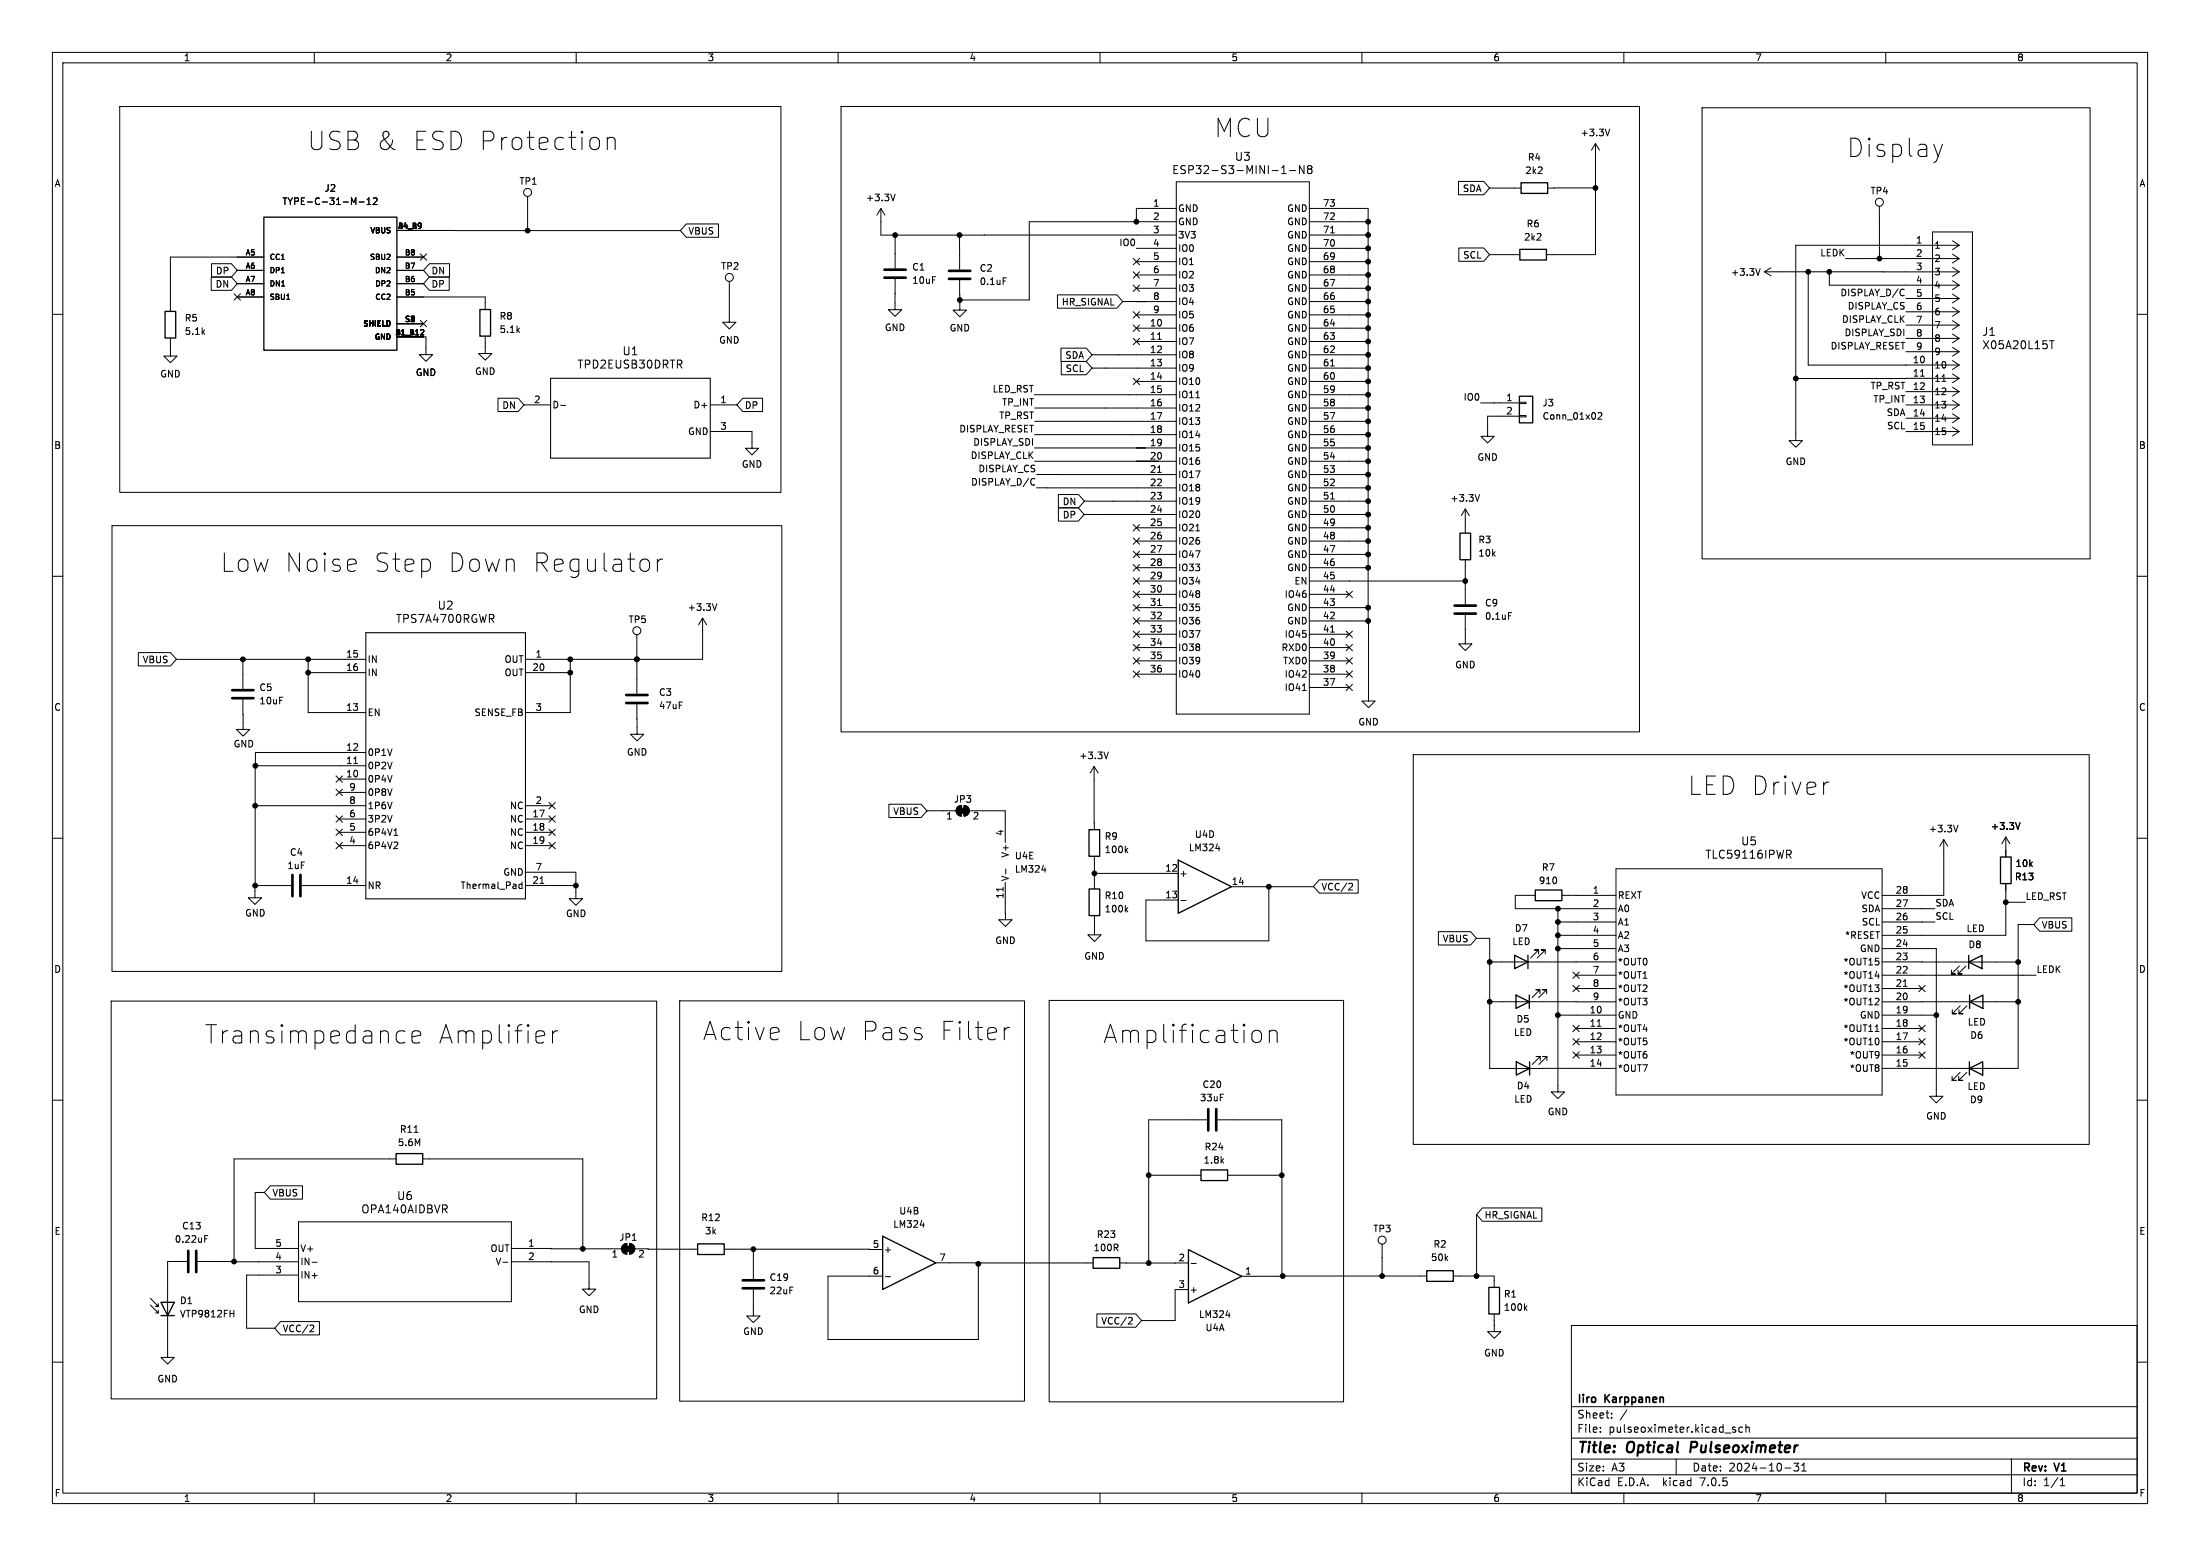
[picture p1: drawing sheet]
<svg xmlns="http://www.w3.org/2000/svg" width="420mm" height="297mm" viewBox="0 0 420 297" stroke-linecap="round" stroke-linejoin="round" font-family="sans-serif">
<g fill="none" stroke="#000" stroke-width=".19">
<path d="M10 10h400v277h-400zM12 12h396v273h-396zM60 10v2M110 10v2M160 10v2M210 10v2M260 10v2M310 10v2M360 10v2M22.9 20.3h126.2v73.7h-126.2zM68.5 38.6h1M70.1 39h.7"/>
<path d="M70.1 38.1l.3-.3v1.2M71.3 37.9l.4-.1 .3 .3-.8 .9h.8M100.7 37.5v6.5M113.3 26.2a.95 .95 0 0 1 1.1 .7v1a.95 .95 0 0 1-1.1 .7M115.9 26.6a.87 .87 0 0 1 1.5 .1v1.9M115.9 26.2v2.4M160.6 20.3h152.4v119.4h-152.4zM168.2 39.8l-.8 1.3M168.2 39.8v5.1h56.4M168.2 39.8l.7 1.3M170.9 37.1l-.4 1.2M224.6 34.7h25.4v101.6h-25.4z"/>
<path d="M224.6 39.8h-7.7v2.5M244.7 33.1h.8M244.7 32.1l.4-.5v1.5M246.2 32.6h1.1M248.9 31.6v1.5l-.8-1.5v1.5M249.9 32.3l-.3 .3 .1 .4 .2 .1h.3l.3-.3-.1-.4-.2-.1M249.9 32.3l-.3-.3 .3-.4 .4 .1 .2 .2-.3 .4M249.9 32.3h.3M250 39.8h11.2v78.7M278.4 34.6h4.9l1.1 1.3-1.1 1.3h-4.9zM284.4 35.9h6M284.4 35.9h.1"/>
<path d="M296.7 35.9h.1M304.6 27.4l-.8 1.3M304.6 27.4v21.2h-9.4M304.6 27.4l.7 1.3M304.6 35.9h-9.1M307.3 24.7l-.4 1.2M324.9 20.6h74.1v86.1h-74.1zM358.8 39.4v10M370.8 27.5l-.8 2.4M10 60h2M40.3 52.9h3.9l1.1 1.2-1.1 1.3h-3.9zM40.4 50.3h3.8l1.1 1.3-1.1 1.3h-3.8z"/>
<path d="M44.7 56.1l1.2 1.2M45.3 51.6h5.1M45.3 54.1h5.1M45.3 56.7h5.1M45.9 56.1l-1.2 1.2M50.4 49.1h-17.9v10.3M54.7 57.2h.6M75.8 44h54.1M75.8 49.1h5.1M75.8 51.6h5.1M75.8 54.1h5.1M75.8 56.7h16.8v2.4"/>
<path d="M80.2 48.5l1.3 1.2M81.5 48.5l-1.3 1.2M82 52.9h3.8v2.5h-3.8l-1.1-1.3zM82 50.3h3.8v2.6h-3.8l-1.1-1.3zM86.9 44h.1M131 42.7h6.2v2.6h-6.2l-1.1-1.3zM139.2 53.7v7.8h1.3l-1.3 1.3-1.2-1.3h1.2M170.9 56.1h.1M170.9 53.3v5.8h1.2l-1.2 1.3-1.3-1.3h1.3M170.9 44.9v6.3M183.2 44.9v6.5M183.2 47.6h.1"/>
<path d="M183.2 53.5v5.7h1.3l-1.3 1.3-1.2-1.3h1.2M187.9 44.9h.1M191.5 53h.6M201.9 56.3h11.3l1.1 1.3-1.1 1.2h-11.3zM214.3 57.6h10.3M216.3 59.5l1.2 1.2M216.3 51.9l1.2 1.2M216.3 49.3l1.2 1.3M216.3 54.4l1.2 1.2M216.9 47.4h7.7M216.9 49.9h7.7M216.9 52.5h7.7"/>
<path d="M216.9 55h7.7M217.5 59.5l-1.2 1.2M217.5 51.9l-1.2 1.2M217.5 49.3l-1.2 1.3M217.5 54.4l-1.2 1.2M218.8 57.6h.1M224.6 42.3h-28.1v15h-13.3M250 42.3h11.2M250 44.9h11.2M250 47.4h11.2M250 49.9h11.2M250 52.5h11.2"/>
<path d="M250 57.6h11.2M250 55h11.2M254 44.4h.7M278.5 47.3h4.8l1.1 1.3-1.1 1.3h-4.8zM284.4 48.6h5.7M284.4 48.6h.1M336 51.3l-.4 1.2M336.8 51.9h37.2M336.8 51.9l1.3 .7M338.1 51.1l-1.3 .8M345.2 51.9v17.8h28.8M349.2 51.9v2.5h24.8"/>
<path d="M355.5 49.4h.1M359.5 51.9h.1M363.3 55.2l.2 .1M363.5 56.3l-.2 .2M363.9 59.5h10.1M363.9 57h10.1M368.9 44.3h7.7v40.6h-7.7zM372.7 58.7l1.3 .8M372.7 56.1l1.3 .9M372.7 53.6l1.3 .8M372.7 51l1.3 .9M372.7 48.5l1.3 .9"/>
<path d="M372.7 46l1.3 .8M374 46.8h-31.2v37.3h1.3l-1.3 1.3-1.2-1.3h1.2M374 59.5l-1.3 .9M374 57l-1.3 .8M374 54.4l-1.3 .9M374 51.9l-1.3 .8M374 49.4h-21.7M374 49.4l-1.3 .8M374 46.8l-1.3 .9M408 60h2M32.5 64.5v3.5h1.3l-1.3 1.2-1.2-1.2h1.2M32.5 65.8h.1"/>
<path d="M75.8 64.3h5.5v3.4h1.3l-1.3 1.3-1.3-1.3h1.3M75.8 61.8h5.1M80.2 61.2l1.3 1.2M81.5 61.2l-1.3 1.2M92.6 64.2v2M92.6 66.2h.1M92.6 66.2v1.3h1.3l-1.3 1.3-1.2-1.3h1.2M95.1 76h3.8l1.1 1.3-1.1 1.3h-3.8zM100 77.3h5.1M107 77.4h1M135.6 77.3h5.1M141.8 76h3.8v2.6h-3.8l-1.1-1.3z"/>
<path d="M197.5 77.9h27.1M202.5 66.5h4.9l1.1 1.2-1.1 1.3h-4.9zM202.6 69h4.8l1.1 1.3-1.1 1.2h-4.8zM208.5 67.7h16.1M208.5 70.3h16.1M211 77.9h.1M211.1 70.3h.1M213.6 67.7h.1M215.6 75.3h.1M216.3 62l1.2 1.3M216.3 64.6l1.2 1.2M216.3 72.2l1.2 1.2"/>
<path d="M216.9 72.8h7.7M216.9 62.6h7.7M216.9 65.2h7.7M216.9 60.1h7.7M217.5 62l-1.2 1.3M217.5 64.6l-1.2 1.2M217.5 72.2l-1.2 1.2M221 64.8h.7M224.6 75.3h-27.1M228.3 75.9h.7M250 72.8h11.2M250 62.6h11.2"/>
<path d="M250 65.2h11.2M250 67.7h11.2M250 70.3h11.2M250 75.3h11.2M250 77.9h11.2M250 60.1h11.2M254 69.8h.7M285.2 76.9h.1M290.1 79.3h1.2v.3h-1.2zM290.1 76.8h1.2v.2h-1.2zM290.1 79.4h-6.1v3.9h1.3l-1.3 1.3-1.3-1.3h1.3M290.1 76.9h-7.4"/>
<path d="M305.1 78.9l.5-.1 .2 .3-.8 .9h.8M363.9 79.8h10.1M363.9 77.3h10.1M363.9 74.8h10.1M363.9 67.1h10.1M363.9 64.6h10.1M363.9 62.1h10.1M363.9 69.7h.1M366.6 71.8h.8M370.7 72.8h.8M372.7 79l1.3 .8M372.7 76.4l1.3 .9"/>
<path d="M372.7 73.9l1.3 .9M372.7 71.4l1.3 .8M372.7 68.8l1.3 .9M372.7 66.3l1.3 .8M372.7 63.7l1.3 .9M372.7 61.2l1.3 .9M374 79.8l-1.3 .9M374 77.3l-1.3 .8M374 74.8l-1.3 .8M374 72.2l-31.2 .1M374 72.2l-1.3 .9M374 69.7l-1.3 .8"/>
<path d="M374 67.1l-1.3 .9M374 64.6l-1.3 .8M374 62.1l-1.3 .8M391.3 65h.8M391.7 65v1.6M135.6 82.4h8v3.2h1.2l-1.2 1.2-1.3-1.2h1.3M197.3 91.3l.3 .1M197.5 80.4h27.1M197.5 83h27.1M197.5 85.5h27.1M197.5 88h27.1M197.6 92.5l-.3 .1"/>
<path d="M197.9 90.6h26.7M197.9 93.1h26.7M199.8 93.1h.1M202 94.4h3.9l1.1 1.3-1.1 1.2h-3.9zM202.1 96.9h3.7l1.2 1.3-1.2 1.3h-3.7zM202.4 90.6h.1M207 98.2h17.6M210 98.2h.1M212.5 95.7h.1M213.5 80.4h.1M216.1 83h.1M218.6 85.5h.1"/>
<path d="M221 90.2h.7M224.6 95.7h-17.6M250 80.4h11.2M250 83h11.2M250 85.5h11.2M250 88h11.2M250 90.6h11.2M250 93.1h11.2M250 95.7h11.2M250 98.2h11.2M254 95.2h.7M279.7 97.1l-.7 1.3"/>
<path d="M279.7 97.1v4.7M279.7 97.1l.8 1.3M282.5 94.4l-.5 1.3M363.9 82.4h10.1M372.7 81.5l1.3 .9M374 82.4l-1.3 .8M10 110h2M21.4 100.3h127.9v85.1h-127.9zM67.8 106.9l.2 .7-1.7 .3M82 107.1l.2 .3v1l-.2 .3M122.8 106.7a.95 .95 0 0 1 1.2 .7v1a.95 .95 0 0 1-1.2 .7M125.5 106.7v2.4"/>
<path d="M126.5 106.7a.89 .89 0 0 0-1 .7M134.1 118v7.9h-33.8M134.1 118l-.7 1.2M134.1 118l.8 1.2M136.8 115.2l-.4 1.3M216.3 100.1l1.2 1.3M216.3 110.3l1.2 1.2M216.3 105.2l1.2 1.2M216.3 117.9l1.2 1.2M216.3 115.4l1.2 1.2M216.3 112.8l1.2 1.3M216.3 107.8l1.2 1.2"/>
<path d="M216.3 102.7l1.2 1.2M216.9 100.7h7.7M216.9 103.3h7.7M216.9 105.8h7.7M216.9 108.4h7.7M216.9 110.9h7.7M216.9 113.4h7.7M216.9 116h7.7M216.9 118.5h7.7M217.5 100.1l-1.2 1.3M217.5 110.3l-1.2 1.2M217.5 105.2l-1.2 1.2"/>
<path d="M217.5 117.9l-1.2 1.2M217.5 115.4l-1.2 1.2M217.5 112.8l-1.2 1.3M217.5 107.8l-1.2 1.2M217.5 102.7l-1.2 1.2M221 115.6h.7M228.3 101.3h.7M250 118.5h11.3v15.3h1.2l-1.2 1.3-1.3-1.3h1.3M250 100.7h11.2M250 103.3h11.2M250 105.8h11.2M250 108.4h11.2"/>
<path d="M250 110.9h29.7M250 113.4h7.6M250 116h11.2M257 112.8l1.2 1.3M257.6 110.9h.1M258.2 112.8l-1.2 1.3M279.7 117.4v5.5h1.3l-1.3 1.3-1.2-1.3h1.2M279.7 106.8v8.5M288 116.9h.6M408 110h2M26.4 124.6h6.2l1.1 1.2-1.1 1.3h-6.2zM33.7 125.8v.1"/>
<path d="M46.4 133.5v5.7h1.3l-1.3 1.3-1.3-1.3h1.3M46.4 136.3h.1M46.4 125.9v5.6M58.8 125.9v10.1h11M58.8 128.4h11M69.8 125.9h-36.1M100.3 128.4h8.6M108.9 125.9v10.1h-8.6M121.6 121.2v4.7M121.6 134.4v5.7h1.3l-1.3 1.3-1.2-1.3h1.2M121.6 125.9v6.5M121.6 137.2h.1"/>
<path d="M216.3 123l1.2 1.2M216.3 125.5l1.2 1.3M216.3 120.5l1.2 1.2M216.3 128.1l1.2 1.2M216.9 121.1h7.7M216.9 123.6h7.7M216.9 126.1h7.7M216.9 128.7h7.7M217.5 123l-1.2 1.2M217.5 125.5l-1.2 1.3M217.5 120.5l-1.2 1.2M217.5 128.1l-1.2 1.2"/>
<path d="M248.6 131.8h.8M250 121.1h7.6M250 123.6h7.6M250 126.1h7.6M250 128.7h7.6M250 131.2h7.6M254 120.6h.7M257 130.6l1.2 1.2M257 128.1l1.2 1.2M257 125.5l1.2 1.3M257 120.5l1.2 1.2M257 123l1.2 1.2"/>
<path d="M258.2 130.6l-1.2 1.2M258.2 128.1l-1.2 1.2M258.2 125.5l-1.2 1.3M258.2 120.5l-1.2 1.2M258.2 123l-1.2 1.2M279.7 120.2h.1M10 160h2M48.7 153.8h21.1M64.1 148.1l1.3 1.2M64.1 158.3l1.3 1.2M64.1 150.6l1.3 1.3M64.1 155.7l1.3 1.2"/>
<path d="M64.8 148.7h5M64.8 156.3h5M64.8 158.9h5M64.8 151.3h5M65.4 148.1l-1.3 1.2M65.4 158.3l-1.3 1.2M65.4 150.6l-1.3 1.3M65.4 155.7l-1.3 1.2M67.5 145.8h.8M69.8 146.2h-21.1v22.8M69.8 143.6h-21v2.6M75.2 159.5h.7"/>
<path d="M100.3 156.3h5.1M100.3 158.9h5.1M100.3 153.8h5.1M104.8 158.3l1.2 1.2M104.8 153.2l1.2 1.2M104.8 155.7l1.2 1.2M106 158.3l-1.2 1.2M106 153.2l-1.2 1.2M106 155.7l-1.2 1.2M169.7 153.5h6.1l1.2 1.3-1.2 1.2h-6.1zM177 154.8h5.5M177 154.8h.1"/>
<path d="M182.8 154l.7-.3v2.1a1.02 1.02 0 0 1-.9-.7 1.02 1.02 0 0 1 .2-1.1zM184 153.7a1.02 1.02 0 0 1 1.1 1.1 1.02 1.02 0 0 1-1.1 1zM185.1 154.8h6.8v6M208.9 146.3v12.1M208.9 146.3l-.8 1.3M208.9 146.3l.7 1.3M211.6 143.5l-.4 1.3M269.8 144h129v74.4h-129zM349.1 149.3l-.6 .2M373.8 157.5l-.4 1.3M382.9 159.8v3.8M382.9 159.8l-.7 1.2"/>
<path d="M382.9 159.8l.8 1.2M385.6 157l-.4 1.3M408 160h2M55.6 169h-6.9v2.4h1.2l-1.2 1.2-1.3-1.2h1.3M60.4 169h.1M64.1 160.8l1.3 1.2M64.8 161.4h5M65.4 160.8l-1.3 1.2M69.8 169h-12.2M75.1 162h.8M75.9 160.8v.5M99.7 168.3v1.3"/>
<path d="M99.7 168.8h-.4l-.2 .2 .1 .5h.5M100.3 166.5h9.6v5h1.3l-1.3 1.3-1.2-1.3h1.2M100.3 169h9.6M100.3 161.4h5.1M103.1 168.6h.7M104.8 160.8l1.2 1.2M106 160.8l-1.2 1.2M191.5 169.4v.7M191.9 168.4v7.2h1.3l-1.3 1.2-1.2-1.2h1.2M192 165.9v.9M198.9 166.1h.8M208.9 163.4v6.3"/>
<path d="M208.9 174.8v3.6h1.3l-1.3 1.3-1.2-1.3h1.2M208.9 166.7h16M208.9 176h.1M214.9 173.6l.4 .5M214.9 162.3l.4 .5M215.3 173.2l-.5 .5M215.3 161.9l-.5 .5M225.5 171.9h.9M232.1 162h.8M242.2 169.3v10.3h-23.4v-7.8h6.1M250.7 169.2l-15.6 .1M251.9 167.9h7.4v2.6h-7.4l-1.2-1.3z"/>
<path d="M257.7 168.6l.4 .1 .1 .3-.8 .9h.8M274.6 177.8h6.1l1.2 1.3-1.2 1.3h-6.1zM281.9 179.1h2.5v24.8h24.1M293.1 170.9h-3.8v2.5h19.2M297.4 178.5h11.1M297.4 176h11.1M297.4 173.4v35h1.3l-1.3 1.3-1.3-1.3h1.3M298.2 170.9h10.3M300.9 170.9h.1M308.5 165.8h50.8v43.2h-50.8zM341.1 162.3h.6l.3 .3-.2 .4-.7 .1M341.4 163.1l.6 .7"/>
<path d="M359.3 173.4l10.1 .1M359.3 176h10.1M366.9 173.4v.1M371.1 160.3v10.6h-11.8M371.1 160.3l-.8 1.2M371.1 160.3l.7 1.2M382.9 168.7v9.8h-23.6M382.9 172.2h3.7M388.3 176.5h-3v27.4h-26M389.4 175.2h6.1v2.5h-6.1l-1.1-1.2zM21.2 191.1h104.2v75.9h-104.2zM76.3 196.8h.7l.3 .1"/>
<path d="M77.3 198.9l-.3 .2h-.7M78.6 197.9l1.7-.3-.2-.7-.3-.1h-.7l-.3 .1-.2 .4v1.3l.2 .3 .3 .2h.7l.3-.2M103.8 196.9l.2 .7-1.7 .3M105.5 196.8v2.3M106.5 196.8a.89 .89 0 0 0-1 .6M129.8 191h65.8v76.4h-65.8zM175.9 197.5l.2 .3-.2 .5M191.7 196.1v2.4M192.7 196.1a.89 .89 0 0 0-1 .7M200.3 191h56.2v76.6h-56.2zM239.3 196.8a.95 .95 0 0 1 1.5 .5v1a.95 .95 0 0 1-1.5 .5M242.3 197a.87 .87 0 0 1 1.5 .2v1.8"/>
<path d="M242.3 196.7v2.3M284.4 191.2h24.1M293.7 182.1v-.8h-.7h.7l-1.5 1.6M294 189.7v-.8h-.8h.8l-1.5 1.5M295 182.1v-.8h-.8h.8l-1.5 1.6M295.3 189.7v-.8h-.8h.8l-1.6 1.5M297.4 193.8h11.1M297.4 181.1h11.1M300.3 185.5l1.2 1.3M300.3 188.1l1.2 1.2M300.3 198.2l1.2 1.3M300.3 195.7l1.2 1.2"/>
<path d="M300.9 196.3h7.6M300.9 198.8h7.6M300.9 188.7h7.6M300.9 186.1h7.6M300.9 183.6h.1M301.5 185.5l-1.2 1.3M301.5 188.1l-1.2 1.2M301.5 198.2l-1.2 1.3M301.5 195.7l-1.2 1.2M304.9 195.9h.8M308.5 183.6h-24.1M358 196.9h.7"/>
<path d="M359.3 181.1h10.3v28.2h1.3l-1.3 1.2-1.2-1.2h1.2M359.3 193.8h10.3M359.3 196.3h7.6M359.3 198.8h7.6M359.3 188.7h7.6M359.3 186.1h29.4M359.3 183.6h26M363.3 188.3h.8M366.3 198.2l1.2 1.3M366.3 195.7l1.2 1.2M366.3 188.1l1.2 1.2M366.9 191.2h.1"/>
<path d="M367.5 198.2l-1.2 1.3M367.5 195.7l-1.2 1.2M367.5 188.1l-1.2 1.2M374.1 184.4l-1.6 1.5h.8h-.8v-.7M374.2 192l-1.5 1.5h.8h-.8v-.8M375.3 184.4l-1.5 1.5h.8h-.8v-.7M375.5 192l-1.5 1.5h.7h-.7v-.8M385.3 191.2h-26M386.2 186.1h.1M10 210h2M230.4 213.7h-11.1v27.4M232.4 213.7h12.3v10.6"/>
<path d="M294 202.4v-.7h-.7h.7l-1.5 1.5M294.5 203.9h.1M295.3 202.4v-.7h-.8h.8l-1.5 1.5M300.3 200.8l1.2 1.2M300.9 201.4h7.6M301.5 200.8l-1.2 1.2M359.3 201.4h7.6M366.3 200.8l1.2 1.2M366.9 203.9h.1M367.5 200.8l-1.2 1.2M374.2 204.7l-1.5 1.5h.7h-.7v-.7M375.5 204.7l-1.6 1.5h.8h-.8v-.7"/>
<path d="M408 210h2M39.1 236.5h.4M39.1 235.9h.6M50.5 227.6h-1.8v10.7h8.3M51.6 226.3h6.1v2.6h-6.1l-1.1-1.3zM57 233.2h40.6v15.3h-40.6zM75.6 221.2h-30.9v19.6h12.3M80.7 221.2h30.6v17.2M97.6 238.3l21 .1M119 237.6l.7-.2v2a1.02 1.02 0 0 1-1-.7 1.02 1.02 0 0 1 .3-1.1zM120.2 237.4a1.02 1.02 0 0 1 1 1 1.02 1.02 0 0 1-1 1zM121.2 238.4h12"/>
<path d="M138.3 238.4l30.2 .1M143.8 238.4v5.7M175.7 233.8h.8M219.3 224.3h10M234.4 224.3h10.3v19.3h27.7M263.9 237.5v6.1M281.9 231.8v11.8M283 230.6h11.3v2.5h-11.3l-1.1-1.3zM10 260h2M28.7 249.1l1.5 1.5h-.5M28.7 247.8l1.5 1.5h-.5h.5v-.5M30.2 250.1v.5"/>
<path d="M35.7 240.8h-3.7v18.3h1.3l-1.3 1.3-1.3-1.3h1.3M37.7 240.8h7M40.5 240.8h.1M43.9 240.8h.1M43.9 250.7h.7M44.6 250.1v1.3M49.4 240.8h.1M53.6 252.3h7.4v2.5h-7.4l-1.2-1.3zM57 243.4h-9.9v10.1h5.3M59.4 252.9l.4 .1 .1 .3-.8 .9h.8M59.6 240.9h1M96 240.9h1"/>
<path d="M97.6 240.8h14.9v5.3h-1.3l1.3 1.2 1.2-1.2h-1.2M143.8 246.2v5h1.3l-1.3 1.3-1.3-1.3h1.3M166 243.6h.1M169 243.7h1M178.7 241l30 .1M186.8 241v14.7h-28.7v-12.1h10.4M186.8 241.1v.1M209.4 250.8h7.4l1.1 1.3-1.1 1.2h-7.4zM213.8 241.1h13.1M215 241.1h.1M215.9 251.5l.3 .2-.1 .3-.7 .7h.8M224.3 241.1h.1"/>
<path d="M226.9 246.2h-2.6v5.9h-6.4M227.4 241.2h1M234 251h.8M244.9 243.6h-7.9M277.4 243.6h7.8v2.1M285.2 250.8v2.1M285.2 252.9h.1M285.3 252.9v1.3h1.2l-1.2 1.2-1.3-1.2h1.3M291.2 249.6l.3 .5M291.5 249.3l-.5 .5M300 253h108v32h-108zM408 260h2"/>
<path d="M300 278.5h108M300 274.5h108M300 268.5h108M305.5 273.2v.2M305.5 272.5v.1M307.7 270.5v.2M307.7 269.8v.1M310.6 269.1l-1.3 1.9M320 278.5v3M331.3 272.5l-.4-.1-.2 .2 .1 .2 .5 .2v.3h-.6M332.7 272.5l-.5-.1-.3 .3 .2 .6h.6M333.3 272.5l.2-.1 .4 .1v.9"/>
<path d="M333.3 271.9v1.5M342.4 279.3h1l-.5 .6 .4 .1v.6l-.2 .2-.7-.2M343.9 279.7l.5-.4v1.5M384 278.5v6.5M60 285v2M110 285v2M160 285v2M210 285v2M260 285v2M300 281.5h108M310 285v2M340.7 280.2h1.2"/>
<path d="M343.9 280.8h.9M360 285v2M393.3 283.6h.9M393.3 282.5l.4-.4v1.5"/>
<circle cx="100.7" cy="36.7" r=".76"/>
<circle cx="358.8" cy="38.6" r=".76"/>
<circle cx="139.2" cy="52.9" r=".76"/>
<circle cx="121.6" cy="120.4" r=".76"/>
<circle cx="263.9" cy="236.7" r=".76"/>
</g>
<g fill="none" stroke="#000" stroke-width=".25">
<path d="M290.4 34.9h5.1v2h-5.1zM31.5 59.4h2v5.1h-2zM50.4 41.4h25.4v25.4h-25.4zM91.6 59.1h2v5.1h-2zM290.1 47.6h5.1v2h-5.1zM290.1 75.6h2.5v5.1h-2.5zM278.7 101.8h2v5h-2zM207.9 158.4h2v5h-2zM207.9 169.7h2v5.1h-2zM224.9 164.2l10.2 5.1-10.2 5zM293.1 169.9h5.1v2h-5.1zM381.9 163.6h2v5.1h-2z"/>
<path d="M289.1 182.3l2.6 1.3-2.6 1.3zM289.4 189.9l2.6 1.3-2.6 1.3zM291.7 182.3v2.6M292 189.9v2.6M375.8 183.6l2.6-1.2v2.5zM375.8 182.4v2.5M376 191.2l2.5-1.3v2.6zM376 189.9v2.6M289.5 202.7l2.5 1.2-2.5 1.3zM292 202.7v2.5M376 203.9l2.5-1.2v2.5zM376 202.7v2.5"/>
<path d="M75.6 220.2h5.1v2h-5.1zM133.2 237.4h5.1v2.1h-5.1zM168.5 236l10.2 5-10.2 5.1zM226.9 238.5l10.1 5.1-10.1 5.1zM229.3 223.3h5.1v2h-5.1zM30.7 248.6h2.6l-1.3 2.5zM30.7 251.1h2.6M208.7 240.1h5.1v2h-5.1zM272.4 242.5h5v2.1h-5zM284.2 245.7h2.1v5.1h-2.1z"/>
</g>
<path d="M105.1 72.2h30.5v15.2h-30.5zM69.8 120.8h30.5v50.8h-30.5z" fill="none" stroke="#000" stroke-width=".2"/>
<g fill="#000" stroke="#000" stroke-width=".19">
<path d="M183.3 154.2h1v1.1h-1zM182.8 154l.7-.3v2.1a1.02 1.02 0 0 1-.9-.7 1.02 1.02 0 0 1 .2-1.1zM184 153.7a1.02 1.02 0 0 1 1.1 1.1 1.02 1.02 0 0 1-1.1 1zM119.4 237.9h1v1h-1zM119 237.6l.7-.2v2a1.02 1.02 0 0 1-1-.7 1.02 1.02 0 0 1 .3-1.1zM120.2 237.4a1.02 1.02 0 0 1 1 1 1.02 1.02 0 0 1-1 1z"/>
<circle cx="304.6" cy="35.9" r=".46"/>
<circle cx="100.7" cy="44" r=".46"/>
<circle cx="170.9" cy="44.9" r=".46"/>
<circle cx="183.2" cy="44.9" r=".46"/>
<circle cx="183.2" cy="57.3" r=".46"/>
<circle cx="216.9" cy="42.3" r=".46"/>
<circle cx="261.2" cy="42.3" r=".46"/>
<circle cx="261.2" cy="47.4" r=".46"/>
<circle cx="261.2" cy="44.9" r=".46"/>
<circle cx="261.2" cy="49.9" r=".46"/>
<circle cx="261.2" cy="52.5" r=".46"/>
<circle cx="261.2" cy="55" r=".46"/>
<circle cx="261.2" cy="57.6" r=".46"/>
<circle cx="345.2" cy="51.9" r=".46"/>
<circle cx="349.2" cy="51.9" r=".46"/>
<circle cx="358.8" cy="49.4" r=".46"/>
<circle cx="261.2" cy="62.6" r=".46"/>
<circle cx="261.2" cy="70.3" r=".46"/>
<circle cx="261.2" cy="72.8" r=".46"/>
<circle cx="261.2" cy="60.1" r=".46"/>
<circle cx="261.2" cy="65.2" r=".46"/>
<circle cx="261.2" cy="67.7" r=".46"/>
<circle cx="261.2" cy="77.9" r=".46"/>
<circle cx="261.2" cy="75.3" r=".46"/>
<circle cx="342.8" cy="72.3" r=".46"/>
<circle cx="261.2" cy="90.6" r=".46"/>
<circle cx="261.2" cy="80.4" r=".46"/>
<circle cx="261.2" cy="83" r=".46"/>
<circle cx="261.2" cy="88" r=".46"/>
<circle cx="261.2" cy="95.7" r=".46"/>
<circle cx="261.2" cy="98.2" r=".46"/>
<circle cx="261.2" cy="85.5" r=".46"/>
<circle cx="261.2" cy="93.1" r=".46"/>
<circle cx="261.2" cy="100.7" r=".46"/>
<circle cx="261.2" cy="118.5" r=".46"/>
<circle cx="261.2" cy="116" r=".46"/>
<circle cx="261.2" cy="103.3" r=".46"/>
<circle cx="261.2" cy="105.8" r=".46"/>
<circle cx="261.2" cy="108.4" r=".46"/>
<circle cx="279.7" cy="110.9" r=".46"/>
<circle cx="46.4" cy="125.9" r=".46"/>
<circle cx="58.8" cy="128.4" r=".46"/>
<circle cx="58.8" cy="125.9" r=".46"/>
<circle cx="108.9" cy="128.4" r=".46"/>
<circle cx="108.9" cy="125.9" r=".46"/>
<circle cx="121.6" cy="125.9" r=".46"/>
<circle cx="48.7" cy="153.8" r=".46"/>
<circle cx="48.8" cy="146.2" r=".46"/>
<circle cx="48.7" cy="169" r=".46"/>
<circle cx="109.9" cy="169" r=".46"/>
<circle cx="208.9" cy="166.7" r=".46"/>
<circle cx="242.2" cy="169.3" r=".46"/>
<circle cx="297.4" cy="178.5" r=".46"/>
<circle cx="297.4" cy="176" r=".46"/>
<circle cx="297.4" cy="173.4" r=".46"/>
<circle cx="382.9" cy="172.2" r=".46"/>
<circle cx="284.4" cy="191.2" r=".46"/>
<circle cx="284.4" cy="183.6" r=".46"/>
<circle cx="297.4" cy="181.1" r=".46"/>
<circle cx="297.4" cy="193.8" r=".46"/>
<circle cx="369.6" cy="193.8" r=".46"/>
<circle cx="385.3" cy="183.6" r=".46"/>
<circle cx="385.3" cy="191.2" r=".46"/>
<circle cx="111.3" cy="238.4" r=".46"/>
<circle cx="143.8" cy="238.4" r=".46"/>
<circle cx="219.3" cy="224.3" r=".46"/>
<circle cx="244.7" cy="224.3" r=".46"/>
<circle cx="44.7" cy="240.8" r=".46"/>
<circle cx="186.8" cy="241.2" r=".46"/>
<circle cx="219.3" cy="241.1" r=".46"/>
<circle cx="244.9" cy="243.6" r=".46"/>
<circle cx="263.8" cy="243.6" r=".46"/>
<circle cx="281.9" cy="243.6" r=".46"/>
</g>
<g fill="none" stroke="#000" stroke-width=".51">
<path d="M168.8 53h4.1M168.8 51.5h4.1M181.2 53.2h4M181.2 51.7h4M277.7 117.1h4.1M277.7 115.6h4.1M44.3 133.3h4.1M44.3 131.7h4.1M119.6 134.2h4M119.6 132.7h4M55.8 167v4.1M57.4 167v4.1"/>
<path d="M230.7 211.7v4.1M232.2 211.7v4.1M35.9 238.8v4M37.5 238.8v4M141.8 245.9h4.1M141.8 244.4h4.1"/>
</g>
<g font-size="4.9">
<text x="58.5" y="29">USB &amp;</text>
<text x="78" y="29">ESD Protection</text>
<text x="231.6" y="26.5">MCU</text>
<text x="352.4" y="30.3">Display</text>
<text x="41.9" y="109.5">Low Noise</text>
<text x="70.6" y="109.5">Step</text>
<text x="84.4" y="109.5">Down Regulator</text>
<text x="322" y="152.1">LED Driver</text>
<text x="38.9" y="199.5">Transimpedance</text>
<text x="83.2" y="199.5">Amplifier</text>
<text x="134" y="198.9">Active</text>
<text x="151.6" y="198.9">Low Pass</text>
<text x="178.3" y="198.9">Filter</text>
<text x="210.4" y="199.4">Amplification</text>
</g>
<g font-size="2.8">
<text x="301" y="277.8">Title:</text>
<text x="310.4" y="277.8">Optical</text>
<text x="323.1" y="277.8">Pulseoximeter</text>
</g>
<g font-size="2.1">
<text x="223.7" y="33.4">ESP32-S3-MINI-1-N8</text>
<text x="235.7" y="30.9">U3</text>
<text x="378.4" y="64.3">J1</text>
<text x="110.2" y="70.5">TPD2EUSB30DRTR</text>
<text x="118.8" y="68">U1</text>
<text x="378.4" y="66.8">X05A20L15T</text>
<text x="75.5" y="119.1">TPS7A4700RGWR</text>
<text x="83.5" y="116.5">U2</text>
<text x="332.3" y="161.5">U5</text>
<text x="325.5" y="164.1">TLC59116IPWR</text>
<text x="68.9" y="231.8">OPA140AIDBVR</text>
<text x="75.7" y="229.2">U6</text>
<text x="301" y="268.1">Iiro</text>
<text x="306.3" y="268.1">Karppanen</text>
<text x="301" y="273.6">File:</text>
<text x="301" y="270.9">Sheet:</text>
<text x="307" y="273.6">pulseoximeter.kicad_sch</text>
<text x="301" y="281">Size:</text>
<text x="307.6" y="281">A3</text>
<text x="323" y="281">Date:</text>
<text x="329.9" y="281">2024-10-31</text>
<text x="386" y="281.2">Rev:</text>
<text x="392.2" y="281.2">V1</text>
<text x="301" y="283.8">KiCad</text>
<text x="308.6" y="283.8">E.D.A.</text>
<text x="317.4" y="283.8">kicad</text>
<text x="324.5" y="283.8">7.0.5</text>
<text x="386" y="283.8">Id:</text>
<text x="390" y="283.8">1/1</text>
</g>
<g font-size="1.8">
<text x="35" y="11.8">1</text>
<text x="85" y="11.8">2</text>
<text x="135" y="11.8">3</text>
<text x="185" y="11.8">4</text>
<text x="235" y="11.8">5</text>
<text x="285" y="11.8">6</text>
<text x="335" y="11.8">7</text>
<text x="385" y="11.8">8</text>
<text x="301.7" y="26.2">+3.3V</text>
<text x="10.4" y="35.8">A</text>
<text x="99.1" y="35.4">TP1</text>
<text x="291.1" y="33.4">2k2</text>
<text x="291.6" y="30.8">R4</text>
<text x="408.4" y="35.8">A</text>
<text x="53.8" y="39.3">TYPE-C-31-M-12</text>
<text x="61.9" y="36.7">J2</text>
<text x="165.3" y="38.6">+3.3V</text>
<text x="220.1" y="39.5">1</text>
<text x="224.8" y="40.6">GND</text>
<text x="245.7" y="40.6">GND</text>
<text x="252.5" y="39.5">73</text>
<text x="279.2" y="36.8">SDA</text>
<text x="357" y="37.3">TP4</text>
<text x="131.3" y="44.9">VBUS</text>
<text x="213.7" y="47.1">IO0</text>
<text x="220.1" y="42.1">2</text>
<text x="220.1" y="44.6">3</text>
<text x="220.1" y="47.2">4</text>
<text x="224.8" y="43.1">GND</text>
<text x="224.8" y="45.7">3V3</text>
<text x="245.7" y="45.7">GND</text>
<text x="245.7" y="43.1">GND</text>
<text x="252.5" y="47.2">70</text>
<text x="252.5" y="44.6">71</text>
<text x="252.5" y="42.1">72</text>
<text x="290.9" y="46.1">2k2</text>
<text x="291.4" y="43.5">R6</text>
<text x="365.7" y="46.6">1</text>
<text x="369.2" y="47.6">1</text>
<text x="41.2" y="52.5">DP</text>
<text x="82.3" y="52.5">DN</text>
<text x="137.6" y="51.6">TP2</text>
<text x="174.1" y="51.8">C1</text>
<text x="187" y="52">C2</text>
<text x="220.1" y="49.7">5</text>
<text x="220.1" y="52.2">6</text>
<text x="224.8" y="48.2">IO0</text>
<text x="224.8" y="50.8">IO1</text>
<text x="224.8" y="53.3">IO2</text>
<text x="245.7" y="53.3">GND</text>
<text x="245.7" y="50.8">GND</text>
<text x="245.7" y="48.2">GND</text>
<text x="252.5" y="52.2">68</text>
<text x="252.5" y="49.7">69</text>
<text x="279.3" y="49.5">SCL</text>
<text x="330.4" y="52.8">+3.3V</text>
<text x="347.5" y="49">LEDK</text>
<text x="365.7" y="49.1">2</text>
<text x="365.7" y="51.6">3</text>
<text x="369.2" y="50.2">2</text>
<text x="369.2" y="52.7">3</text>
<text x="41.1" y="55.1">DN</text>
<text x="82.3" y="55.1">DP</text>
<text x="174.1" y="54.3">10uF</text>
<text x="187" y="54.6">0.1uF</text>
<text x="202.7" y="58.5">HR_SIGNAL</text>
<text x="220.1" y="54.8">7</text>
<text x="220.1" y="57.3">8</text>
<text x="220.1" y="59.9">9</text>
<text x="224.8" y="55.8">IO3</text>
<text x="224.8" y="58.4">IO4</text>
<text x="245.7" y="58.4">GND</text>
<text x="245.7" y="55.8">GND</text>
<text x="252.5" y="59.9">65</text>
<text x="252.5" y="57.3">66</text>
<text x="252.5" y="54.8">67</text>
<text x="351.3" y="56.6">DISPLAY_D/C</text>
<text x="352.7" y="59.2">DISPLAY_CS</text>
<text x="365.7" y="54.2">4</text>
<text x="365.7" y="56.7">5</text>
<text x="365.7" y="59.3">6</text>
<text x="369.2" y="55.3">4</text>
<text x="369.2" y="57.8">5</text>
<text x="35.2" y="61.5">R5</text>
<text x="35.2" y="64.1">5.1k</text>
<text x="95.3" y="61.2">R8</text>
<text x="95.3" y="63.7">5.1k</text>
<text x="137.2" y="65.8">GND</text>
<text x="168.9" y="63.4">GND</text>
<text x="181.2" y="63.4">GND</text>
<text x="219.5" y="62.4">10</text>
<text x="219.5" y="64.9">11</text>
<text x="224.8" y="63.5">IO6</text>
<text x="224.8" y="60.9">IO5</text>
<text x="245.7" y="63.5">GND</text>
<text x="245.7" y="60.9">GND</text>
<text x="252.5" y="64.9">63</text>
<text x="252.5" y="62.4">64</text>
<text x="351.6" y="61.7">DISPLAY_CLK</text>
<text x="352.1" y="64.2">DISPLAY_SDI</text>
<text x="365.7" y="61.8">7</text>
<text x="365.7" y="64.3">8</text>
<text x="369.2" y="60.3">6</text>
<text x="369.2" y="62.9">7</text>
<text x="369.2" y="65.4">8</text>
<text x="79.3" y="71.9">GND</text>
<text x="90.6" y="71.7">GND</text>
<text x="203.4" y="68.6">SDA</text>
<text x="203.4" y="71.2">SCL</text>
<text x="219.5" y="67.5">12</text>
<text x="219.5" y="70">13</text>
<text x="224.8" y="66">IO7</text>
<text x="224.8" y="68.5">IO8</text>
<text x="224.8" y="71.1">IO9</text>
<text x="245.7" y="71.1">GND</text>
<text x="245.7" y="68.5">GND</text>
<text x="245.7" y="66">GND</text>
<text x="252.5" y="70">61</text>
<text x="252.5" y="67.5">62</text>
<text x="349.5" y="66.8">DISPLAY_RESET</text>
<text x="365.1" y="69.4">10</text>
<text x="365.1" y="72">11</text>
<text x="365.7" y="66.9">9</text>
<text x="369.2" y="70.5">10</text>
<text x="369.2" y="68">9</text>
<text x="30.5" y="72.2">GND</text>
<text x="101.9" y="77">2</text>
<text x="137.5" y="77">1</text>
<text x="189.5" y="75">LED_RST</text>
<text x="191.3" y="77.5">TP_INT</text>
<text x="219.5" y="72.6">14</text>
<text x="219.5" y="75.1">15</text>
<text x="219.5" y="77.6">16</text>
<text x="224.8" y="73.6">IO10</text>
<text x="224.8" y="76.2">IO11</text>
<text x="245.7" y="76.2">GND</text>
<text x="245.7" y="73.6">GND</text>
<text x="252.5" y="77.6">58</text>
<text x="252.5" y="75.1">59</text>
<text x="252.5" y="72.6">60</text>
<text x="279.4" y="76.6">IO0</text>
<text x="287.5" y="76.6">1</text>
<text x="294.4" y="77.7">J3</text>
<text x="357.1" y="74.4">TP_RST</text>
<text x="357.6" y="76.9">TP_INT</text>
<text x="365.1" y="74.5">12</text>
<text x="365.1" y="77">13</text>
<text x="369.2" y="73">11</text>
<text x="369.2" y="75.6">12</text>
<text x="95.9" y="78.2">DN</text>
<text x="105.4" y="78.1">D-</text>
<text x="131.3" y="83.2">GND</text>
<text x="132.4" y="78.1">D+</text>
<text x="137.5" y="82.1">3</text>
<text x="142.1" y="78.2">DP</text>
<text x="183.1" y="82.6">DISPLAY_RESET</text>
<text x="190.7" y="80.1">TP_RST</text>
<text x="219.5" y="80.2">17</text>
<text x="219.5" y="82.7">18</text>
<text x="224.8" y="78.7">IO12</text>
<text x="224.8" y="81.2">IO13</text>
<text x="224.8" y="83.8">IO14</text>
<text x="245.7" y="83.8">GND</text>
<text x="245.7" y="81.2">GND</text>
<text x="245.7" y="78.7">GND</text>
<text x="252.5" y="82.7">56</text>
<text x="252.5" y="80.2">57</text>
<text x="287.5" y="79.2">2</text>
<text x="294.4" y="80.3">Conn_01x02</text>
<text x="360.2" y="79.5">SDA</text>
<text x="360.2" y="82">SCL</text>
<text x="365.1" y="79.6">14</text>
<text x="365.1" y="82.1">15</text>
<text x="369.2" y="78.1">13</text>
<text x="369.2" y="80.7">14</text>
<text x="369.2" y="83.2">15</text>
<text x="10.3" y="85.8">B</text>
<text x="141.6" y="89.4">GND</text>
<text x="185.3" y="87.7">DISPLAY_CLK</text>
<text x="185.8" y="85.2">DISPLAY_SDI</text>
<text x="219.5" y="85.3">19</text>
<text x="219.5" y="87.8">20</text>
<text x="224.8" y="86.3">IO15</text>
<text x="224.8" y="88.9">IO16</text>
<text x="245.7" y="88.9">GND</text>
<text x="245.7" y="86.3">GND</text>
<text x="252.5" y="87.8">54</text>
<text x="252.5" y="85.3">55</text>
<text x="282" y="88.1">GND</text>
<text x="340.8" y="88.9">GND</text>
<text x="408.3" y="85.8">B</text>
<text x="185.4" y="92.8">DISPLAY_D/C</text>
<text x="186.8" y="90.2">DISPLAY_CS</text>
<text x="219.5" y="90.3">21</text>
<text x="219.5" y="92.9">22</text>
<text x="219.5" y="95.4">23</text>
<text x="224.8" y="91.4">IO17</text>
<text x="224.8" y="93.9">IO18</text>
<text x="245.7" y="93.9">GND</text>
<text x="245.7" y="91.4">GND</text>
<text x="252.5" y="95.4">51</text>
<text x="252.5" y="92.9">52</text>
<text x="252.5" y="90.3">53</text>
<text x="276.8" y="95.9">+3.3V</text>
<text x="202.9" y="96.6">DN</text>
<text x="202.9" y="99.1">DP</text>
<text x="219.5" y="98">24</text>
<text x="219.5" y="100.5">25</text>
<text x="224.8" y="96.5">IO19</text>
<text x="224.8" y="99">IO20</text>
<text x="224.8" y="101.6">IO21</text>
<text x="245.7" y="101.6">GND</text>
<text x="245.7" y="99">GND</text>
<text x="245.7" y="96.5">GND</text>
<text x="252.5" y="100.5">49</text>
<text x="252.5" y="98">50</text>
<text x="219.5" y="103">26</text>
<text x="219.5" y="105.6">27</text>
<text x="224.8" y="104.1">IO26</text>
<text x="224.8" y="106.6">IO47</text>
<text x="245.7" y="106.6">GND</text>
<text x="245.7" y="104.1">GND</text>
<text x="252.5" y="105.6">47</text>
<text x="252.5" y="103">48</text>
<text x="282.2" y="103.9">R3</text>
<text x="282.2" y="106.4">10k</text>
<text x="219.5" y="108.1">28</text>
<text x="219.5" y="110.7">29</text>
<text x="219.5" y="113.2">30</text>
<text x="224.8" y="109.2">IO33</text>
<text x="224.8" y="111.7">IO34</text>
<text x="245.7" y="109.2">GND</text>
<text x="247.1" y="111.7">EN</text>
<text x="252.5" y="113.2">44</text>
<text x="252.5" y="110.7">45</text>
<text x="252.5" y="108.1">46</text>
<text x="119.9" y="119.1">TP5</text>
<text x="131.2" y="116.8">+3.3V</text>
<text x="219.5" y="115.7">31</text>
<text x="219.5" y="118.3">32</text>
<text x="224.8" y="114.3">IO48</text>
<text x="224.8" y="116.8">IO35</text>
<text x="224.8" y="119.3">IO36</text>
<text x="245.2" y="114.3">IO46</text>
<text x="245.7" y="119.3">GND</text>
<text x="245.7" y="116.8">GND</text>
<text x="252.5" y="118.3">42</text>
<text x="252.5" y="115.7">43</text>
<text x="283.4" y="115.9">C9</text>
<text x="283.4" y="118.5">0.1uF</text>
<text x="66" y="125.6">15</text>
<text x="102.2" y="125.6">1</text>
<text x="219.5" y="120.8">33</text>
<text x="219.5" y="123.4">34</text>
<text x="219.5" y="125.9">35</text>
<text x="224.8" y="121.9">IO37</text>
<text x="224.8" y="124.4">IO38</text>
<text x="244.6" y="124.4">RXD0</text>
<text x="245.2" y="121.9">IO45</text>
<text x="252.5" y="125.9">39</text>
<text x="252.5" y="123.4">40</text>
<text x="252.5" y="120.8">41</text>
<text x="27.2" y="126.8">VBUS</text>
<text x="66" y="128.1">16</text>
<text x="70.1" y="126.7">IN</text>
<text x="70.1" y="129.2">IN</text>
<text x="96.3" y="126.7">OUT</text>
<text x="96.3" y="129.2">OUT</text>
<text x="101.6" y="128.1">20</text>
<text x="219.5" y="128.4">36</text>
<text x="224.8" y="127">IO39</text>
<text x="224.8" y="129.5">IO40</text>
<text x="244.9" y="127">TXD0</text>
<text x="245.2" y="129.5">IO42</text>
<text x="252.5" y="131">37</text>
<text x="252.5" y="128.4">38</text>
<text x="277.7" y="127.7">GND</text>
<text x="10.3" y="135.8">C</text>
<text x="49.5" y="132.1">C5</text>
<text x="49.5" y="134.6">10uF</text>
<text x="66" y="135.8">13</text>
<text x="70.1" y="136.8">EN</text>
<text x="90.6" y="136.8">SENSE_FB</text>
<text x="102.2" y="135.8">3</text>
<text x="125.7" y="133">C3</text>
<text x="125.7" y="135.5">47uF</text>
<text x="245.2" y="132">IO41</text>
<text x="408.3" y="135.8">C</text>
<text x="44.5" y="142.8">GND</text>
<text x="66" y="143.4">12</text>
<text x="259.3" y="138.6">GND</text>
<text x="66" y="148.5">10</text>
<text x="66" y="145.9">11</text>
<text x="70.1" y="149.5">0P4V</text>
<text x="70.1" y="147">0P2V</text>
<text x="70.1" y="144.5">0P1V</text>
<text x="119.6" y="144.4">GND</text>
<text x="206" y="145.1">+3.3V</text>
<text x="66.6" y="153.5">8</text>
<text x="66.6" y="151">9</text>
<text x="70.1" y="154.6">1P6V</text>
<text x="70.1" y="152.1">0P8V</text>
<text x="97.3" y="154.6">NC</text>
<text x="102.2" y="153.5">2</text>
<text x="170.5" y="155.7">VBUS</text>
<text x="182" y="153.4">JP3</text>
<text x="66.6" y="161.2">4</text>
<text x="66.6" y="158.6">5</text>
<text x="66.6" y="156.1">6</text>
<text x="70.1" y="159.7">6P4V1</text>
<text x="70.1" y="157.2">3P2V</text>
<text x="97.3" y="157.2">NC</text>
<text x="97.3" y="159.7">NC</text>
<text x="101.6" y="156.1">17</text>
<text x="101.6" y="158.6">18</text>
<text x="101.6" y="161.2">19</text>
<text x="180.6" y="156.7">1</text>
<text x="185.7" y="156.7">2</text>
<text x="191.7" y="159.6" transform="rotate(-90 191.7 159.6)">4</text>
<text x="210.8" y="160.5">R9</text>
<text x="228" y="160.1">U4D</text>
<text x="368.2" y="159">+3.3V</text>
<text x="380" y="158.5">+3.3V</text>
<text x="54.8" y="166.1">1uF</text>
<text x="55.3" y="163.5">C4</text>
<text x="70.1" y="162.2">6P4V2</text>
<text x="96.1" y="167.3">GND</text>
<text x="97.3" y="162.2">NC</text>
<text x="102.2" y="166.2">7</text>
<text x="192.7" y="163.7" transform="rotate(-90 192.7 163.7)">V+</text>
<text x="193.7" y="164.2">U4E</text>
<text x="193.7" y="166.7">LM324</text>
<text x="210.8" y="163">100k</text>
<text x="222.4" y="166.5">12</text>
<text x="225.1" y="167.5">+</text>
<text x="226.9" y="162.6">LM324</text>
<text x="294.3" y="166.4">R7</text>
<text x="384.7" y="165.6">10k</text>
<text x="66" y="168.8">14</text>
<text x="70.1" y="169.9">NR</text>
<text x="87.9" y="169.9">Thermal_Pad</text>
<text x="101.6" y="168.8">21</text>
<text x="191.7" y="171.6" transform="rotate(-90 191.7 171.6)">11</text>
<text x="192.7" y="168.3" transform="rotate(-90 192.7 168.3)">V-</text>
<text x="210.8" y="171.8">R10</text>
<text x="222.4" y="171.5">13</text>
<text x="235.1" y="169">14</text>
<text x="252.2" y="170.1">VCC/2</text>
<text x="293.7" y="168.9">910</text>
<text x="304" y="170.7">1</text>
<text x="304" y="173.2">2</text>
<text x="308.8" y="171.7">REXT</text>
<text x="355.3" y="171.7">VCC</text>
<text x="361.8" y="173.2">27</text>
<text x="361.8" y="170.7">28</text>
<text x="369.4" y="173.1">SDA</text>
<text x="384.6" y="168.2">R13</text>
<text x="386.6" y="171.9">LED_RST</text>
<text x="46.7" y="175.1">GND</text>
<text x="108" y="175.2">GND</text>
<text x="210.8" y="174.3">100k</text>
<text x="289.1" y="178">D7</text>
<text x="304" y="175.7">3</text>
<text x="304" y="178.3">4</text>
<text x="308.8" y="174.3">A0</text>
<text x="308.8" y="176.8">A1</text>
<text x="308.8" y="179.4">A2</text>
<text x="352.2" y="179.4">*RESET</text>
<text x="355.3" y="174.3">SDA</text>
<text x="355.4" y="176.8">SCL</text>
<text x="361.8" y="178.3">25</text>
<text x="361.8" y="175.7">26</text>
<text x="369.4" y="175.6">SCL</text>
<text x="375.4" y="178.1">LED</text>
<text x="389.7" y="177.4">VBUS</text>
<text x="10.3" y="185.8">D</text>
<text x="189.9" y="180.4">GND</text>
<text x="206.9" y="183.3">GND</text>
<text x="275.4" y="180">VBUS</text>
<text x="288.7" y="180.6">LED</text>
<text x="304" y="180.8">5</text>
<text x="304" y="183.4">6</text>
<text x="304" y="185.9">7</text>
<text x="308.8" y="181.9">A3</text>
<text x="308.8" y="184.4">*OUT0</text>
<text x="351.9" y="184.4">*OUT15</text>
<text x="355" y="181.9">GND</text>
<text x="361.8" y="185.9">22</text>
<text x="361.8" y="183.4">23</text>
<text x="361.8" y="180.8">24</text>
<text x="375.7" y="181.1">D8</text>
<text x="388.7" y="185.8">LEDK</text>
<text x="408.3" y="185.8">D</text>
<text x="304" y="188.4">8</text>
<text x="304" y="191">9</text>
<text x="308.8" y="187">*OUT1</text>
<text x="308.8" y="189.5">*OUT2</text>
<text x="351.9" y="189.5">*OUT13</text>
<text x="351.9" y="187">*OUT14</text>
<text x="361.8" y="191">20</text>
<text x="361.8" y="188.4">21</text>
<text x="289" y="197.9">LED</text>
<text x="289.5" y="195.3">D5</text>
<text x="303.4" y="193.5">10</text>
<text x="303.4" y="196.1">11</text>
<text x="308.8" y="194.6">GND</text>
<text x="308.8" y="197.1">*OUT4</text>
<text x="308.8" y="192.1">*OUT3</text>
<text x="351.9" y="197.1">*OUT11</text>
<text x="351.9" y="192.1">*OUT12</text>
<text x="355" y="194.6">GND</text>
<text x="361.8" y="196.1">18</text>
<text x="361.8" y="193.5">19</text>
<text x="375.6" y="195.9">LED</text>
<text x="303.4" y="198.6">12</text>
<text x="303.4" y="201.1">13</text>
<text x="303.4" y="203.7">14</text>
<text x="308.8" y="199.7">*OUT5</text>
<text x="308.8" y="202.2">*OUT6</text>
<text x="351.9" y="199.7">*OUT10</text>
<text x="353.1" y="202.2">*OUT9</text>
<text x="361.8" y="203.7">15</text>
<text x="361.8" y="201.1">16</text>
<text x="361.8" y="198.6">17</text>
<text x="376.1" y="198.4">D6</text>
<text x="229.5" y="207.8">C20</text>
<text x="289.5" y="208.1">D4</text>
<text x="308.8" y="204.8">*OUT7</text>
<text x="353.1" y="204.8">*OUT8</text>
<text x="375.5" y="208.2">LED</text>
<text x="229" y="210.4">33uF</text>
<text x="289" y="210.6">LED</text>
<text x="295.4" y="213">GND</text>
<text x="367.6" y="213.9">GND</text>
<text x="376" y="210.7">D9</text>
<text x="75.9" y="218.9">5.6M</text>
<text x="76.3" y="216.4">R11</text>
<text x="229.9" y="219.7">R24</text>
<text x="229.7" y="222.3">1.8k</text>
<text x="51.9" y="228.5">VBUS</text>
<text x="133.8" y="233.2">R12</text>
<text x="171.6" y="232">U4B</text>
<text x="283.3" y="232.8">HR_SIGNAL</text>
<text x="10.4" y="235.8">E</text>
<text x="33.3" y="237.4">0.22uF</text>
<text x="34.7" y="234.8">C13</text>
<text x="52.5" y="238">5</text>
<text x="57.2" y="239.1">V+</text>
<text x="93.6" y="239.1">OUT</text>
<text x="100.8" y="238">1</text>
<text x="118.2" y="237">JP1</text>
<text x="134.5" y="235.8">3k</text>
<text x="166.6" y="238.2">5</text>
<text x="168.6" y="239.3">+</text>
<text x="170.5" y="234.5">LM324</text>
<text x="208.7" y="239">100R</text>
<text x="209.3" y="236.4">R23</text>
<text x="262.1" y="235.4">TP3</text>
<text x="273.6" y="238.3">R2</text>
<text x="408.3" y="235.8">E</text>
<text x="52.5" y="243.1">3</text>
<text x="52.5" y="240.6">4</text>
<text x="57.2" y="244.2">IN+</text>
<text x="57.2" y="241.7">IN-</text>
<text x="94.6" y="241.7">V-</text>
<text x="100.8" y="240.6">2</text>
<text x="116.7" y="240.3">1</text>
<text x="121.8" y="240.3">2</text>
<text x="146.9" y="244.7">C19</text>
<text x="166.6" y="243.3">6</text>
<text x="179.3" y="240.8">7</text>
<text x="224.9" y="240.8">2</text>
<text x="224.9" y="245.9">3</text>
<text x="237.6" y="243.4">1</text>
<text x="273.1" y="240.9">50k</text>
<text x="34.3" y="249.1">D1</text>
<text x="34.3" y="251.6">VTP9812FH</text>
<text x="110.5" y="250.8">GND</text>
<text x="146.9" y="247.2">22uF</text>
<text x="227" y="247">+</text>
<text x="228.8" y="251.7">LM324</text>
<text x="287" y="247.8">R1</text>
<text x="287" y="250.4">100k</text>
<text x="53.9" y="254.4">VCC/2</text>
<text x="141.8" y="255">GND</text>
<text x="210.2" y="253">VCC/2</text>
<text x="230.1" y="254.3">U4A</text>
<text x="283.3" y="259.1">GND</text>
<text x="30" y="264">GND</text>
<text x="10.4" y="285.8">F</text>
<text x="35" y="286.8">1</text>
<text x="85" y="286.8">2</text>
<text x="135" y="286.8">3</text>
<text x="185" y="286.8">4</text>
<text x="235" y="286.8">5</text>
<text x="285" y="286.8">6</text>
<text x="335" y="286.8">7</text>
<text x="385" y="286.8">8</text>
<text x="408.4" y="285.8">F</text>
</g>
<g font-size="1.4">
<text x="70.7" y="44.7">VBUS</text>
<text x="75.9" y="43.7">B4_A9</text>
<text x="46.8" y="48.8">A5</text>
<text x="46.8" y="51.4">A6</text>
<text x="46.8" y="53.9">A7</text>
<text x="51.4" y="49.8">CC1</text>
<text x="51.4" y="52.3">DP1</text>
<text x="70.6" y="49.8">SBU2</text>
<text x="71.5" y="52.3">DN2</text>
<text x="77.2" y="53.9">B6</text>
<text x="77.2" y="51.4">B7</text>
<text x="77.2" y="48.8">B8</text>
<text x="46.8" y="56.4">A8</text>
<text x="51.4" y="54.8">DN1</text>
<text x="51.4" y="57.4">SBU1</text>
<text x="71.6" y="57.4">CC2</text>
<text x="71.6" y="54.8">DP2</text>
<text x="77.2" y="56.4">B5</text>
<text x="69.3" y="62.5">SHIELD</text>
<text x="71.5" y="65">GND</text>
<text x="75.4" y="64.1">B1_A12</text>
<text x="77.3" y="61.5">S1</text>
<text x="78.2" y="61.5">2</text>
</g>
</svg>
